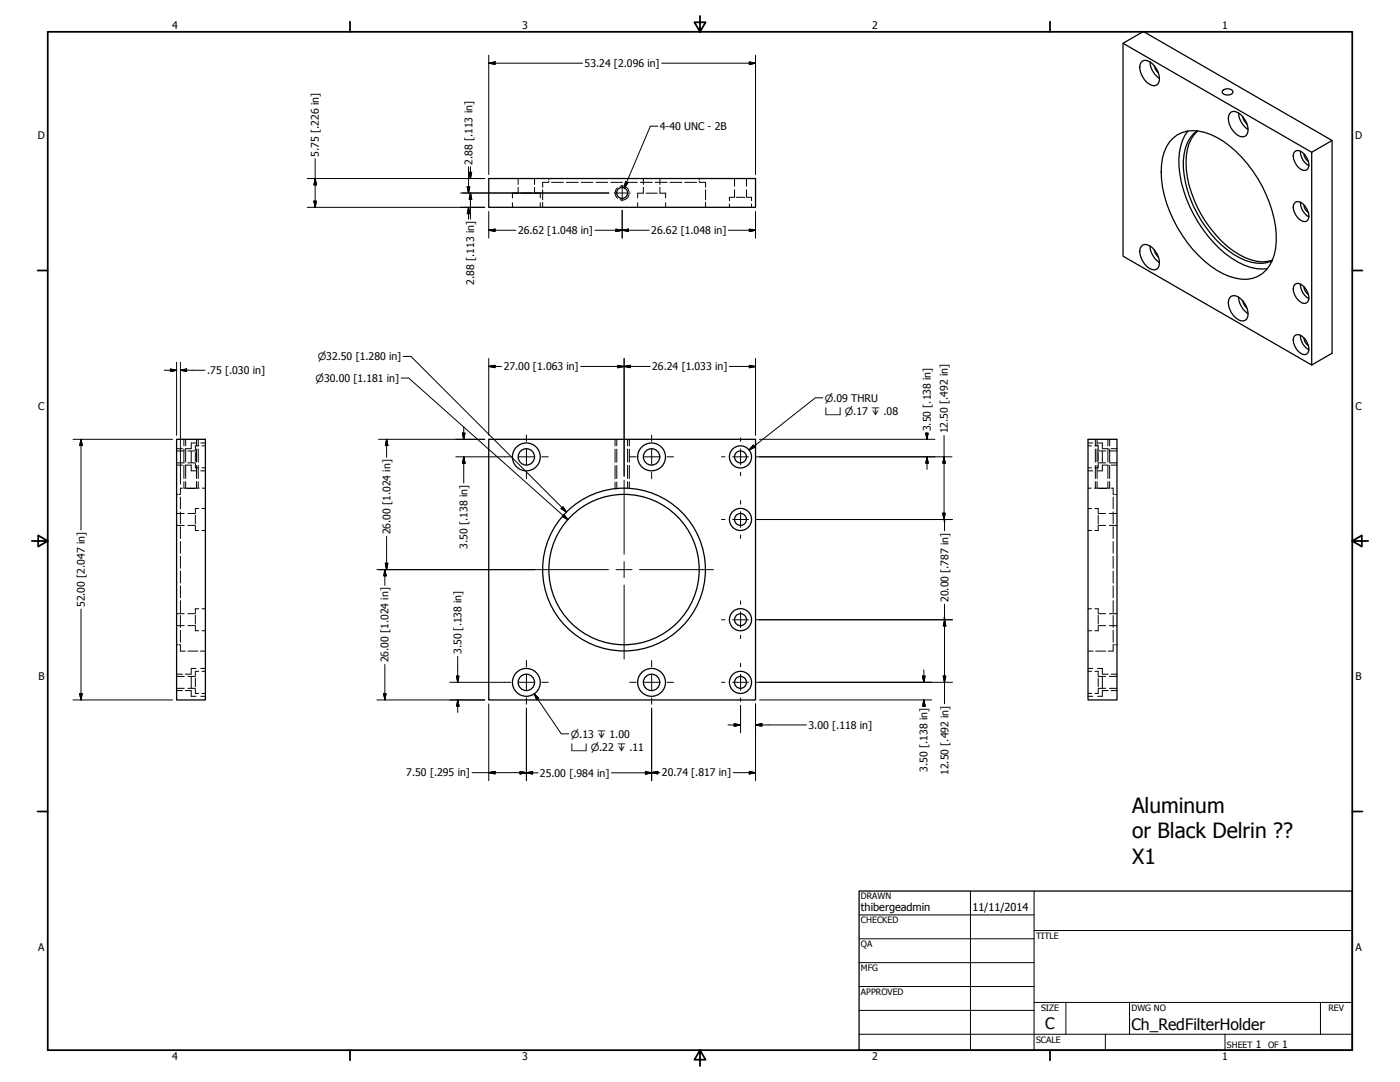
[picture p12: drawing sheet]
<svg xmlns="http://www.w3.org/2000/svg" width="559mm" height="432mm" viewBox="0 0 559 432" stroke-linecap="round" stroke-linejoin="round" font-family="sans-serif">
<!-- layer: Visible (ANSI) -->
<g fill="none" stroke="#000" stroke-width=".51">
<path d="M448.2 17.3v84.9l75.4 43.5 8.1-4.7v-84.9M448.2 17.3l8.2-4.7 75.3 43.5-8.1 4.7zM455.5 24.9a2.73 2.73 0 0 1 4.4 .4 7.4 7.4 0 0 1 2.4 8.1 2.4 2.4 0 0 1-3.4 .3 8.5 8.5 0 0 1-3.9-7.9zM459 24.6a8.7 8.7 0 0 0 3.8 6.7M460.6 26.1l.7 1.6 1.1 1.4M487.9 36.3a2.83 2.83 0 0 1 4.2 .1v.5a2.67 2.67 0 0 1-4.3-.1zM468.3 55.1a12.6 12.6 0 0 1 12.5-2.3 38.4 38.4 0 0 1 19.3 15.5 46 46 0 0 1 9 31 12.9 12.9 0 0 1-11.1 12.1 24.1 24.1 0 0 1-17.2-7.1 51.3 51.3 0 0 1-17.3-35.8 17.4 17.4 0 0 1 4.8-13.4zM474.2 52.3a21.9 21.9 0 0 0-3.2 17.4 52.1 52.1 0 0 0 20.6 33.4 20.5 20.5 0 0 0 14.2 4.2M477.8 52.2a15.1 15.1 0 0 0-5.5 11.9 47 47 0 0 0 20.1 37.4 17 17 0 0 0 15.3 2.6M478 52.3a15.8 15.8 0 0 0-4.6 12.5 46.4 46.4 0 0 0 21.2 36.8 16.2 16.2 0 0 0 13.2 2.3M490.8 45.3a2.33 2.33 0 0 1 3.4-.3 7.5 7.5 0 0 1 3.4 8.8 2.81 2.81 0 0 1-4.4-.5 7.4 7.4 0 0 1-2.4-8zM494.3 45.1a8.7 8.7 0 0 0 3.9 6.6"/>
<path d="M496 46.5l.6 1.7 1.1 1.3M195.1 71.2h106.5v11.5h-106.5zM516.8 60.5a2.38 2.38 0 0 1 3.2 .5 5.9 5.9 0 0 1 2.1 6.2 1.95 1.95 0 0 1-3 .3 6.6 6.6 0 0 1-2.8-6.2zM519 60.3a6.5 6.5 0 0 0 3.4 5.8M520.4 61.3a3.9 3.9 0 0 0 1.8 3.1M523.6 60.8v84.9M455.5 98.4a2.32 2.32 0 0 1 3.4-.3 7.4 7.4 0 0 1 3.4 8.8 2.81 2.81 0 0 1-4.5-.5 8.5 8.5 0 0 1-2.8-7.1zM459 98.1a8.7 8.7 0 0 0 3.8 6.7M460.6 99.6l.7 1.6 1.1 1.4M516.8 81a2.28 2.28 0 0 1 3.2 .3 6 6 0 0 1 2.1 6.3 1.9 1.9 0 0 1-3 .3 6.6 6.6 0 0 1-2.8-6.2zM519 80.7a6.7 6.7 0 0 0 3.4 5.9M520.4 81.8a3.6 3.6 0 0 0 1.8 3"/>
<path d="M490.8 118.8a2.81 2.81 0 0 1 4.4 .5 7.4 7.4 0 0 1 2.4 8 2.81 2.81 0 0 1-4.4-.5 7.4 7.4 0 0 1-2.4-8zM494.3 118.6a8.9 8.9 0 0 0 3.9 6.6M516.8 113.6a2.28 2.28 0 0 1 3.2 .4 6 6 0 0 1 2.1 6.3 1.9 1.9 0 0 1-3 .2 6.4 6.4 0 0 1-2.8-6.1zM519 113.4a6.7 6.7 0 0 0 3.4 5.8M520.4 114.4a3.9 3.9 0 0 0 1.8 3.1M496 120l.6 1.7 1.1 1.3M516.8 134a2.38 2.38 0 0 1 3.2 .4 6 6 0 0 1 2.1 6.3 1.9 1.9 0 0 1-3 .3 6.6 6.6 0 0 1-2.8-6.3zM519 133.8a6.7 6.7 0 0 0 3.4 5.8M520.4 134.9a3.6 3.6 0 0 0 1.8 3M70.5 175.3h11.5v104h-11.5zM195.1 175.3h106.5v104h-106.5zM434.3 175.3h11.5v104h-11.5z"/>
<circle cx="248.3" cy="77" r="2.19"/>
<circle cx="210.1" cy="182.3" r="3.3"/>
<circle cx="210.1" cy="182.3" r="5.6"/>
<circle cx="260.1" cy="182.3" r="3.3"/>
<circle cx="260.1" cy="182.3" r="5.6"/>
<circle cx="295.6" cy="182.3" r="2.38"/>
<circle cx="295.6" cy="182.3" r="4.4"/>
<circle cx="295.6" cy="207.3" r="2.38"/>
<circle cx="295.6" cy="207.3" r="4.4"/>
<circle cx="249.1" cy="227.3" r="30"/>
<circle cx="249.1" cy="227.3" r="32.5"/>
<circle cx="295.6" cy="247.3" r="2.38"/>
<circle cx="295.6" cy="247.3" r="4.4"/>
<circle cx="210.1" cy="272.3" r="3.3"/>
<circle cx="210.1" cy="272.3" r="5.6"/>
<circle cx="260.1" cy="272.3" r="3.3"/>
<circle cx="260.1" cy="272.3" r="5.6"/>
<circle cx="295.6" cy="272.3" r="2.38"/>
<circle cx="295.6" cy="272.3" r="4.4"/>
</g>
<!-- layer: Hidden (ANSI) -->
<g fill="none" stroke="#000" stroke-width=".4">
<path d="M206.8 77.1h-2.3v1.9M206.8 71.2v2.4M206.8 74.7v2.4M207.8 77.1h4.5M213.4 71.2v2.4M213.4 74.7v2.4M213.4 77.1h2.2v1.9M216.6 75.8v4M218.9 72.8h-2.3v1.9M219.1 71.2v.6M219.1 72.3v.5M220.2 72.8h4.7"/>
<path d="M226.1 72.8h4.7M232 72.8h4.7M237.9 72.8h4.7M243.8 72.8h4.7M249.7 72.8h4.7M255.6 72.8h4.7M256.8 74.7l-.1 2.4h-2.2v1.9M256.8 71.2v2.4M257.9 77.1h4.4M261.5 72.8h4.8M263.4 74.7v2.4h2.3v1.9M263.4 71.2v2.4"/>
<path d="M267.4 72.8h4.8M273.3 72.8h4.8M279.1 71.2v.6M279.1 72.3v.5M279.2 72.8h2.4v1.9M281.6 75.8v4M292.9 78.7h-1.8v1.4M293.2 71.2v3.1M293.2 75.8v2.9M293.8 78.7h3.5M297.9 71.2v3.1M297.9 75.8v2.9"/>
<path d="M298.2 78.7h1.8v1.4M204.5 80.9v1.8M215.6 80.9v1.8M216.6 80.8v1.9M254.5 80.9v1.8M265.7 80.9v1.8M281.6 80.8v1.9M291.1 81.4v1.3M300 81.4v1.3M70.5 180h3M70.5 179.1h2.3M74 179.1h2.3"/>
<path d="M74.1 175.3v2.6M74.1 179.2v5.2M75 180h3M78.2 176.8h-1.9v2.2M78.4 175.3v2.6M78.4 179.2v5.2M79.3 177.9h-1.3v1.8M80.1 176.8h1.9M80.6 177.9h1.4M246.2 175.3v2.6M246.2 179.3v5.2M250.5 175.3v2.6"/>
<path d="M250.5 179.2v5.2M434.3 177.9h1.4M434.3 176.8h1.9M437 177.9h1.3v1.8M437.9 175.3v2.6M437.9 179.2v5.2M438.1 176.8h1.9v2.2M438.3 180h3M440 179.1h2.3M442.2 175.3v2.6M442.2 179.2v5.2M442.8 180h3"/>
<path d="M443.5 179.1h2.3M70.5 197.3h.5M70.5 184.7h3M70.5 185.6h2.3M71.5 197.3h.5M72 198.4v4.7M72.8 194.8h-.8v2.4M73.5 194.8h.7M74 185.6h2.3M74.1 185.7v5.2M74.1 192.2v2.6M74.5 194.8h3.5"/>
<path d="M74.5 194.9h3.5M75 184.7h3M76.3 185.7v2.2h1.9M76.3 180.1v4.4M78 185v1.7h1.3M78 180.5v3.6M78.3 194.8h1.2M78.4 185.7v5.2M78.4 192.2v2.6M80.1 187.9h1.9M80.6 186.7h1.4M80.8 194.8h1.2"/>
<path d="M246.2 185.8v5.2M246.2 192.3v2.6M250.5 185.7v5.2M250.5 192.2v2.6M434.3 186.7h1.4M434.3 187.9h1.9M434.3 194.8h1.2M436.8 194.8h1.2M437.9 185.7v5.2M437.9 192.2v2.6M438.3 194.8h3.5M438.3 194.9h3.5"/>
<path d="M438.3 180.5v3.6M438.3 185v1.7h-1.3M438.3 184.7h3M440 180.1v4.4M440 185.7v2.2h-1.9M440 185.6h2.3M442.1 194.8h.7M442.2 185.7v5.2M442.2 192.2v2.6M442.8 184.7h3M443.5 185.6h2.3M443.5 194.8h.8v2.4"/>
<path d="M444.3 197.3h.5M444.3 198.4v4.7M445.3 197.3h.5M70.5 209.7h3M70.5 204.9h3M72 204.3v4.7M72 210.2v4.7M72 216.1v4.7M75 209.7h3M75 204.9h3M78 209.9v1.8h1.3M78 205.5v3.6"/>
<path d="M79.3 202.9h-1.3v1.8M80.6 211.7h1.4M80.6 202.9h1.4M434.3 211.7h1.4M434.3 202.9h1.4M437 202.9h1.3v1.8M438.3 205.5v3.6M438.3 209.9v1.8h-1.3M438.3 209.7h3M438.3 204.9h3M442.8 209.7h3M442.8 204.9h3"/>
<path d="M444.3 204.3v4.7M444.3 210.2v4.7M444.3 216.1v4.7M72 222v4.8M72 227.9v4.8M72 233.8v4.8M72 239.7v4.8M444.3 222v4.8M444.3 227.9v4.8M444.3 233.8v4.8M444.3 239.7v4.8M70.5 257.3h.5"/>
<path d="M70.5 249.7h3M70.5 244.9h3M71.5 257.3h.5M72 257.4v2.4h2M72 245.6v4.8M72 251.5v4.8M75 249.7h3M75 244.9h3M75 259.8h4M78 249.9v1.8h1.3M78 245.6v3.4M79.3 243h-1.3v1.7"/>
<path d="M80 259.8h2M80.6 251.7h1.4M80.6 243h1.4M434.3 251.7h1.4M434.3 243h1.4M434.3 259.8h2M437 243h1.3v1.7M437.3 259.8h4M438.3 245.6v3.4M438.3 249.9v1.8h-1.3M438.3 249.7h3M438.3 244.9h3"/>
<path d="M442.8 249.7h3M442.8 244.9h3M444.3 257.3h.5M444.3 245.6v4.8M444.3 251.5v4.8M444.3 257.4v2.4h-2M445.3 257.3h.5M70.5 274.7h3M70.5 269.9h3M70.5 275.6h2.3M70.5 269h2.3M74 275.6l2.3 .1v2.2h1.9"/>
<path d="M75 274.7h3M75 269.9h3M76.3 270.1v4.5M78 275v1.7h1.3M78 270.6v3.5M78.2 266.8h-1.9v2.2h-2.3M79.3 267.9h-1.3v1.8M80.1 277.9h1.9M80.1 266.8h1.9M80.6 276.7h1.4M80.6 267.9h1.4M434.3 276.7h1.4"/>
<path d="M434.3 267.9h1.4M434.3 277.9h1.9M434.3 266.8h1.9M437 267.9h1.3v1.8M438.1 266.8h1.9v2.2h2.3M438.3 270.6v3.5M438.3 275v1.7h-1.3M438.3 274.7h3M438.3 269.9h3M440 270.1v4.5M442.3 275.6l-2.3 .1v2.2h-1.9M442.8 274.7h3"/>
<path d="M442.8 269.9h3M443.5 275.6h2.3M443.5 269h2.3"/>
</g>
<!-- layer: Hidden Narrow (ANSI) -->
<g fill="none" stroke="#000" stroke-width=".4">
<path d="M246.4 74.9a2.78 2.78 0 0 0 0 4.2M247.5 74.4a2.74 2.74 0 0 1 3.6 2.1M251.1 77.6a2.69 2.69 0 0 1-3.6 2.1M73.4 175.3v2.6M73.4 179.2v5.2M79.1 175.3v2.6M79.1 179.2v5.2M245.5 175.3v2.6M245.5 179.3v5.2M251.2 175.3v2.6M251.2 179.3v5.2M437.2 175.3v2.6"/>
<path d="M437.2 179.2v5.2M442.9 175.3v2.6M442.9 179.2v5.2M73.4 185.7v5.2M73.4 192.2v2.6M79.1 185.7v5.2M79.1 192.2v2.6M245.5 185.8v5.3M245.5 192.4v2.6M251.2 185.7v5.2M251.2 192.3v2.6M437.2 185.7v5.2"/>
<path d="M437.2 192.2v2.6M442.9 185.7v5.2M442.9 192.2v2.6"/>
</g>
<!-- layer: Border (ANSI) -->
<g fill="none" stroke="#000" stroke-width=".7">
<path d="M19 12.7h520.8v406.4h-520.8zM139.7 8.6v4.1M279.4 6.3v6.4l-2.2-3.8h4.4l-2.2 3.8M419.1 8.6v4.1M15 107.9h4M539.8 107.9h4M12.7 215.9h6.3l-3.8-2.2v4.4l3.8-2.2M539.8 215.9l3.8 2.2v-4.4l-3.8 2.2h6.3M15 323.8h4M539.8 323.8h4M139.7 419.1v4.1M279.4 419.1l2.2 3.8h-4.4l2.2-3.8v6.3"/>
<path d="M419.1 419.1v4.1"/>
</g>
<!-- layer: Title (ANSI) -->
<g fill="none" stroke="#000" stroke-width=".4">
<path d="M387.3 355.6v63.5M412.7 355.6v63.5M342.9 365.1h69.8M342.9 374.6h69.8M412.7 371.3h127.1M342.9 384.2h69.8M342.9 393.7h69.8M342.9 412.7h196.9M342.9 403.2h69.8M412.7 400h127.1M425.4 400v12.7M441.2 412.7v6.4"/>
<path d="M450.8 400v12.7M488.9 412.7v6.4M527 400v12.7"/>
</g>
<path d="M342.9 355.6h196.9v63.5h-196.9z" fill="none" stroke="#000" stroke-width=".51"/>
<!-- layer: Center Mark (ANSI) -->
<g fill="none" stroke="#000" stroke-width=".4">
<path d="M245.2 77h6.3M248.3 73.9v6.3M210.1 173.6v2.5M210.1 179.1v6.4M260.1 173.6v2.5M260.1 179.1v6.4M295.6 174.8v1.3M295.6 179.1v6.4M201.4 182.3h2.5M206.9 182.3h6.4M210.1 188.5v2.6M216.3 182.3h2.5"/>
<path d="M249.1 191.6v29.6M251.3 182.3h2.6M256.9 182.3h6.4M260.1 188.5v2.6M266.3 182.3h2.6M288 182.3h1.4M292.4 182.3h6.4M295.6 188.5v1.4M295.6 199.8v1.4M301.8 182.3h1.3M288 207.3h1.4M292.4 207.3h6.4"/>
<path d="M295.6 204.2v6.3M295.6 213.5v1.4M301.8 207.3h1.3M213.4 227.3h29.5M245.9 227.3h6.4M249.1 224.2v6.3M249.1 233.5v29.5M255.3 227.3h29.5M295.6 239.8v1.4M288 247.3h1.4M292.4 247.3h6.4M295.6 244.2v6.3"/>
<path d="M295.6 253.5v1.4M301.8 247.3h1.3M201.4 272.3h2.5M206.9 272.3h6.4M210.1 263.6v2.5M210.1 269.1v6.4M210.1 278.5v2.6M216.3 272.3h2.5M251.3 272.3h2.6M256.9 272.3h6.4M260.1 263.6v2.5M260.1 269.1v6.4"/>
<path d="M260.1 278.5v2.6M266.3 272.3h2.6M288 272.3h1.4M292.4 272.3h6.4M295.6 264.7v1.4M295.6 269.1v6.4M295.6 278.5v1.4M301.8 272.3h1.3"/>
</g>
<!-- layer: Dimension (ANSI) -->
<g fill="none" stroke="#000" stroke-width=".4">
<path d="M195.1 25.2l2.5-.5v1zM195.1 22v47.7M195.1 25.2h37.4M264.1 25.2h37.5M299.1 24.7l2.5 .5-2.5 .5zM301.6 22v47.7M122.6 71.2h70.9M125.8 71.2l.5 2.6h-1zM125.8 63.3v19.4M183.8 77h59.2M186.5 74.5h1l-.5 2.5zM187 66.5v10.5"/>
<path d="M187.3 68.8h1l-.5 2.4zM187.8 77l.5 2.5h-1zM187.8 66.5v4.7M187.8 77v10.4M122.6 82.7h70.9M125.3 80.3h1l-.5 2.4zM187 82.7l.5 2.6h-1zM187 82.7v4.7M195.1 91.9l2.5-.5v1zM195.1 91.9h10.8M195.1 84.4v10.7M237.5 91.9h21.6"/>
<path d="M245.8 91.4l2.5 .5-2.5 .5zM248.3 91.9l2.5-.5v1zM248.3 83.9v11.2M290.7 91.9h10.9M299.1 91.4l2.5 .5-2.5 .5zM301.6 84.4v10.7M65.5 147.8h5M68 147.3l2.5 .5-2.5 .5zM70.5 144.6v29.1M72 147.8l2.5-.5v1zM72 147.8h9.9M72 144.6v48.6"/>
<path d="M160.1 150.9h3l63.6 56.5M161 142.2h3l62.1 62.1M195.1 146.2l2.5-.4v.9zM195.1 143.1v30.6M195.1 146.2h5.1M231.8 146.2h27.7M246.6 145.8l2.5 .4-2.5 .5zM249.1 146.2l2.5-.4v.9zM249.1 143.1v47M291.1 146.2h10.5M299.1 145.8l2.5 .4-2.5 .5zM301.6 143.1v30.6"/>
<path d="M29.1 175.3h39.8M32.3 175.3l.5 2.5h-1zM32.3 175.3v36.2M151.1 175.3h42.4M154.3 175.3l.5 2.5h-1zM154.3 175.3v7.2M184.6 172.8h1l-.5 2.5zM185.1 170.3v5M303.1 175.3h70.1M369.5 172.8h1l-.5 2.5zM370 172.8v2.5M376.8 173.8v33.5"/>
<path d="M181.9 182.3h19.5M185.1 182.3l.5 2.5h-1zM185.1 182.3v10.5M303.1 182.3h76.9M370 182.3l.5 2.5h-1zM370 182.3v5M376.8 182.3l.5 2.5h-1zM154.3 214.1v13.2M224 202.9l.7-.7 1.4 2.1zM225.1 205.4l1.6 2-2.2-1.3zM303.1 207.3h77.1M376.3 204.8h1l-.5 2.5z"/>
<path d="M377 207.3l.1 .8h-.3zM377 207.3v4.5M150.4 227.3h63M153.6 227.3l.5 2.5h-.9zM153.6 227.3v6.3M153.8 224.8h1l-.5 2.5zM32.3 243.1v36.2M303.1 247.3h77.1M376.8 246.5h.3l-.1 .8zM377 247.3l.5 2.5h-1zM377 241.1v39.8M29.1 279.3h39.8"/>
<path d="M31.8 276.8h1l-.5 2.5zM150.4 279.3h43.1M153.2 276.8h.9l-.5 2.5zM153.6 265.2v14.1M179.5 272.3h21.9M182.2 269.8h1l-.5 2.5zM182.7 279.3l.5 2.5h-1zM182.7 261.9v10.4M182.7 279.3v5M303.1 279.3h68.8M303.1 272.3h77.1M368.2 269.8h1.1l-.6 2.5z"/>
<path d="M368.7 279.3l.6 2.5h-1.1zM368.7 267.3v5M368.7 279.3v2.5M376.5 269.8h1l-.5 2.5zM195.1 280.9v30.6M210.1 282.6v29M260.1 282.6v29M290.6 289.3h5M293.1 288.8l2.5 .5-2.5 .5zM295.6 281.5v11M301.6 289.3l2.5-.5v1zM301.6 280.9v30.6"/>
<path d="M301.6 289.3h20.3M188.4 308.4h21.7M195.1 308.4l2.5-.6v1.1zM207.6 307.8l2.5 .6-2.5 .5zM210.1 308.4l2.5-.5v1zM210.1 308.4h4.7M244 308.4h16.1M257.6 307.9l2.5 .5-2.5 .5zM260.1 308.4l2.5-.6v1.1zM260.1 308.4h3.3M292.7 308.4h8.9M299.1 307.8l2.5 .6-2.5 .5z"/>
</g>
<g fill="#000" stroke="#000" stroke-width=".4">
<path d="M195.1 25.2l2.5-.5zM195.1 25.2l2.5-.5v1zM299.1 25.7l2.5-.5zM299.1 24.7l2.5 .5-2.5 .5zM125.8 71.2l.5 2.6zM125.8 71.2l.5 2.6h-1zM186.5 74.5l.5 2.5zM186.5 74.5h1l-.5 2.5zM187.3 68.8l.5 2.4zM187.3 68.8h1l-.5 2.4zM187.8 77l.5 2.5zM187.8 77l.5 2.5h-1z"/>
<path d="M125.3 80.3l.5 2.4zM125.3 80.3h1l-.5 2.4zM187 82.7l.5 2.6zM187 82.7l.5 2.6h-1zM195.1 91.9l2.5-.5zM195.1 91.9l2.5-.5v1zM245.8 92.4l2.5-.5zM245.8 91.4l2.5 .5-2.5 .5zM248.3 91.9l2.5-.5zM248.3 91.9l2.5-.5v1zM299.1 92.4l2.5-.5zM299.1 91.4l2.5 .5-2.5 .5z"/>
<path d="M68 148.3l2.5-.5zM68 147.3l2.5 .5-2.5 .5zM72 147.8l2.5-.5zM72 147.8l2.5-.5v1zM195.1 146.2l2.5-.4zM195.1 146.2l2.5-.4v.9zM246.6 146.7l2.5-.5zM246.6 145.8l2.5 .4-2.5 .5zM249.1 146.2l2.5-.4zM249.1 146.2l2.5-.4v.9zM299.1 146.7l2.5-.5zM299.1 145.8l2.5 .4-2.5 .5z"/>
<path d="M32.3 175.3l.5 2.5zM32.3 175.3l.5 2.5h-1zM154.3 175.3l.5 2.5zM154.3 175.3l.5 2.5h-1zM184.6 172.8l.5 2.5zM184.6 172.8h1l-.5 2.5zM369.5 172.8l.5 2.5zM369.5 172.8h1l-.5 2.5zM185.1 182.3l.5 2.5zM185.1 182.3l.5 2.5h-1zM370 182.3l.5 2.5zM370 182.3l.5 2.5h-1z"/>
<path d="M376.8 182.3l.5 2.5zM376.8 182.3l.5 2.5h-1zM224 202.9l2.1 1.4zM224 202.9l.7-.7 1.4 2.1zM224.5 206.1l2.2 1.3zM225.1 205.4l1.6 2-2.2-1.3zM376.3 204.8l.5 2.5zM376.3 204.8h1l-.5 2.5zM153.8 224.8l.5 2.5zM153.8 224.8h1l-.5 2.5zM153.6 227.3l.5 2.5zM153.6 227.3l.5 2.5h-.9z"/>
<path d="M377 247.3l.5 2.5zM377 247.3l.5 2.5h-1zM31.8 276.8l.5 2.5zM31.8 276.8h1l-.5 2.5zM153.2 276.8l.4 2.5zM153.2 276.8h.9l-.5 2.5zM182.2 269.8l.5 2.5zM182.2 269.8h1l-.5 2.5zM368.2 269.8l.5 2.5zM368.2 269.8h1.1l-.6 2.5zM376.5 269.8l.5 2.5zM376.5 269.8h1l-.5 2.5z"/>
<path d="M182.7 279.3l.5 2.5zM182.7 279.3l.5 2.5h-1zM293.1 289.8l2.5-.5zM293.1 288.8l2.5 .5-2.5 .5zM301.6 289.3l2.5-.5zM301.6 289.3l2.5-.5v1zM368.7 279.3l.6 2.5zM368.7 279.3l.6 2.5h-1.1zM195.1 308.4l2.5-.6zM195.1 308.4l2.5-.6v1.1zM207.6 308.9l2.5-.5zM207.6 307.8l2.5 .6-2.5 .5z"/>
<path d="M210.1 308.4l2.5-.5zM210.1 308.4l2.5-.5v1zM257.6 308.9l2.5-.5zM257.6 307.9l2.5 .5-2.5 .5zM260.1 308.4l2.5-.6zM260.1 308.4l2.5-.6v1.1zM299.1 308.9l2.5-.5zM299.1 307.8l2.5 .6-2.5 .5z"/>
</g>
<!-- layer: Symbol (ANSI) -->
<path d="M262.6 50.4h-3l-10.4 24.7M249.7 72.5l.9 .4-1.4 2.2zM328.4 158.8h-3l-26.4 20.8M300.7 177.7l.6 .7-2.3 1.2zM213.2 276.9l1.8 1.8-.8 .6zM213.2 276.9l10.8 16h3" fill="none" stroke="#000" stroke-width=".4"/>
<path d="M249.7 72.5l-.5 2.6zM249.7 72.5l.9 .4-1.4 2.2zM300.7 177.7l-1.7 1.9zM300.7 177.7l.6 .7-2.3 1.2zM213.2 276.9l1.8 1.8zM213.2 276.9l1.8 1.8-.8 .6z" fill="#000" stroke="#000" stroke-width=".4"/>
<g font-size="8.4">
<text x="451.9" y="324.5">Aluminum</text>
<text x="451.9" y="334.6">or Black Delrin ??</text>
<text x="451.9" y="344.6">X1</text>
</g>
<g font-size="6.3">
<text x="417.2" y="410.6">C</text>
<text x="451.6" y="411.1">Ch_RedFilterHolder</text>
</g>
<g font-size="4.4">
<text x="343.7" y="363.5">thibergeadmin</text>
<text x="388.1" y="363.7">11/11/2014</text>
</g>
<g font-size="4.2">
<text x="68.7" y="11.7">4</text>
<text x="208.4" y="11.7">3</text>
<text x="348.1" y="11.7">2</text>
<text x="487.8" y="11.7">1</text>
<text x="233.4" y="26.7">53.24 [2.096 in]</text>
<text x="263.4" y="51.9">4-40 UNC - 2B</text>
<text x="15.1" y="55.5">D</text>
<text x="540.9" y="55.5">D</text>
<text x="127.3" y="62.5" transform="rotate(-90 127.3 62.5)">5.75 [.226 in]</text>
<text x="188.5" y="65.8" transform="rotate(-90 188.5 65.8)">2.88 [.113 in]</text>
<text x="206.8" y="93.4">26.62 [1.048 in]</text>
<text x="260" y="93.4">26.62 [1.048 in]</text>
<text x="189.3" y="113.7" transform="rotate(-90 189.3 113.7)">2.88 [.113 in]</text>
<text x="82.7" y="149.3">.75 [.030 in]</text>
<text x="201" y="147.8">27.00 [1.063 in]</text>
<text x="260.3" y="147.8">26.24 [1.033 in]</text>
<text x="15.2" y="163.4">C</text>
<text x="541" y="163.4">C</text>
<text x="371.5" y="172.1" transform="rotate(-90 371.5 172.1)">3.50 [.138 in]</text>
<text x="378.3" y="173" transform="rotate(-90 378.3 173)">12.50 [.492 in]</text>
<text x="155.8" y="213.2" transform="rotate(-90 155.8 213.2)">26.00 [1.024 in]</text>
<text x="186.6" y="218.9" transform="rotate(-90 186.6 218.9)">3.50 [.138 in]</text>
<text x="33.8" y="242.3" transform="rotate(-90 33.8 242.3)">52.00 [2.047 in]</text>
<text x="378.5" y="240.3" transform="rotate(-90 378.5 240.3)">20.00 [.787 in]</text>
<text x="184.2" y="261" transform="rotate(-90 184.2 261)">3.50 [.138 in]</text>
<text x="155.1" y="264.4" transform="rotate(-90 155.1 264.4)">26.00 [1.024 in]</text>
<text x="15.3" y="271.4">B</text>
<text x="541.1" y="271.4">B</text>
<text x="322.7" y="290.8">3.00 [.118 in]</text>
<text x="162.2" y="309.9">7.50 [.295 in]</text>
<text x="215.5" y="309.9">25.00 [.984 in]</text>
<text x="264.2" y="309.9">20.74 [.817 in]</text>
<text x="370.3" y="307.9" transform="rotate(-90 370.3 307.9)">3.50 [.138 in]</text>
<text x="378.5" y="309.3" transform="rotate(-90 378.5 309.3)">12.50 [.492 in]</text>
<text x="15.2" y="379.3">A</text>
<text x="541" y="379.3">A</text>
<text x="501.3" y="418.3">1</text>
<text x="511.8" y="418.3">1</text>
<text x="68.7" y="423.2">4</text>
<text x="208.4" y="423.2">3</text>
<text x="348.1" y="423.2">2</text>
<text x="487.8" y="423.2">1</text>
</g>
<g font-size="4">
<text x="126.8" y="143.8">⌀32.50 [1.280 in]</text>
<text x="125.9" y="152.4">⌀30.00 [1.181 in]</text>
<text x="329.2" y="160.3">⌀.09 THRU</text>
<text x="329.2" y="165.6">⌴ ⌀.17 ↧ .08</text>
<text x="227.8" y="294.4">⌀.13 ↧ 1.00</text>
<text x="227.8" y="299.7">⌴ ⌀.22 ↧ .11</text>
</g>
<g font-size="3.5">
<text x="343.7" y="358.9">DRAWN</text>
<text x="343.7" y="368.5">CHECKED</text>
<text x="413.5" y="374.6">TITLE</text>
<text x="343.7" y="378">QA</text>
<text x="343.7" y="387.5">MFG</text>
<text x="343.7" y="397.1">APPROVED</text>
<text x="415.5" y="403.4">SIZE</text>
<text x="451.6" y="403.4">DWG NO</text>
<text x="530.3" y="403.4">REV</text>
<text x="413.5" y="416.1">SCALE</text>
<text x="489.7" y="418.3">SHEET</text>
<text x="506.2" y="418.3">OF</text>
</g>
</svg>
